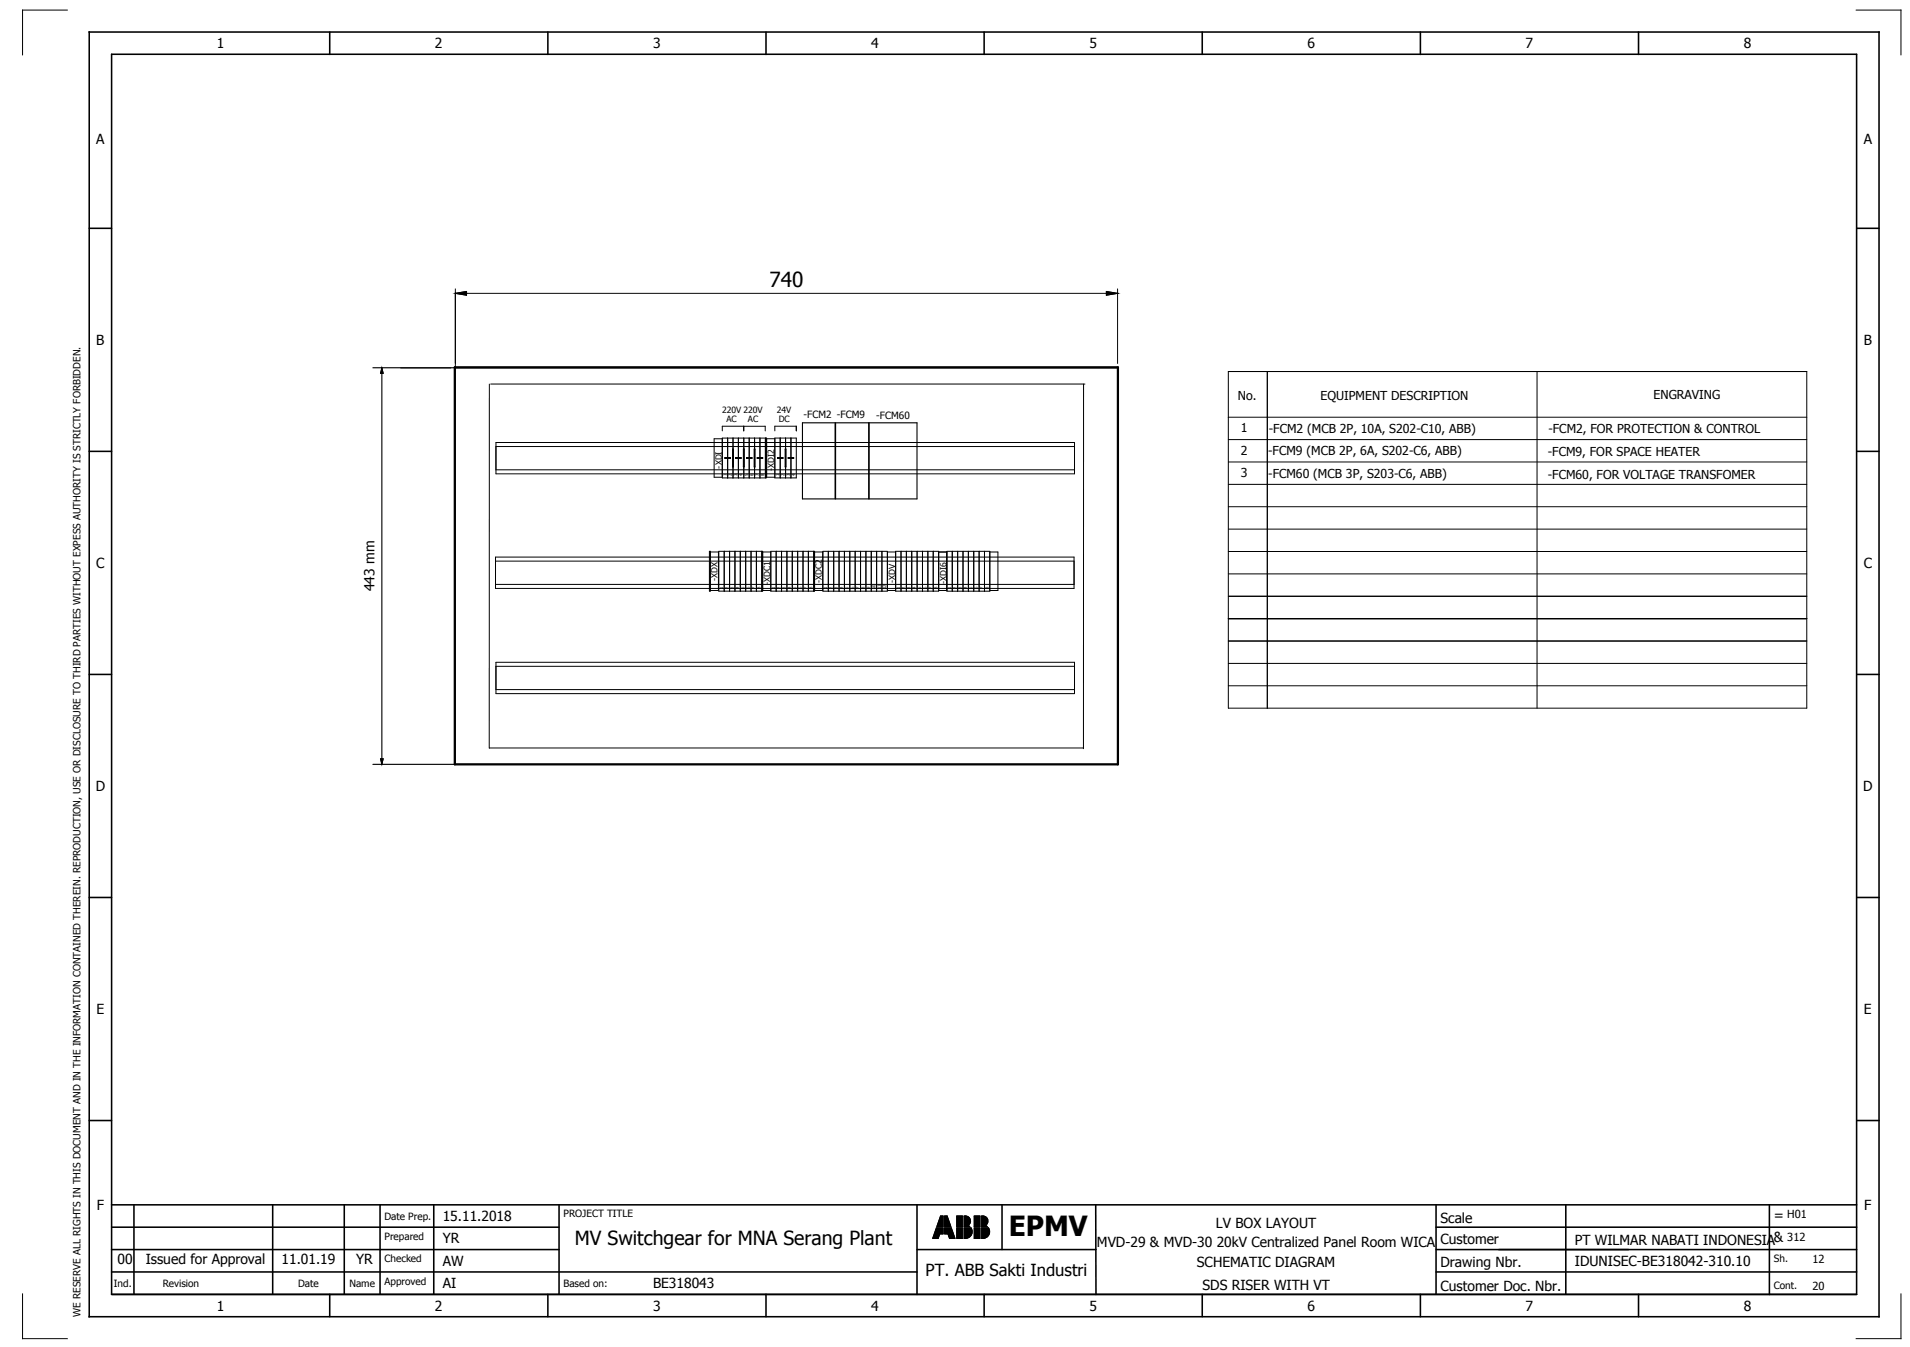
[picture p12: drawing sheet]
<svg xmlns="http://www.w3.org/2000/svg" width="427mm" height="301mm" viewBox="0 0 427 301" stroke-linecap="round" stroke-linejoin="round" font-family="sans-serif">
<g fill="none" stroke="#000" stroke-width=".35">
<path d="M19.9 7.2h400v287h-400zM24.9 12.1h390v277.1h-390zM73.7 7.2v5M122.4 7.2v5M171.2 7.2v5M219.9 7.2v5M268.7 7.2v5M317.4 7.2v5M366.2 7.2v5M19.9 51h5M414.9 51h5M19.9 100.8h5"/>
<path d="M414.9 100.8h5M19.9 150.7h5M414.9 150.7h5M19.9 200.5h5M414.9 200.5h5M19.9 250.3h5M414.9 250.3h5M24.9 279.2h100M24.9 269.2h390M24.9 274.2h100M29.9 269.2v20M60.9 269.2v20"/>
<path d="M76.9 269.2v20M84.9 269.2v20M96.9 269.2v20M124.9 269.2v20M204.9 279.2h40M204.9 269.2v20M223.9 269.2v10M244.9 269.2v20M320.9 279.2h94M320.9 269.2v20M320.9 274.2h94M349.9 269.2v20"/>
<path d="M395.4 269.2v20M24.9 289.2h390M24.9 284.2h180M73.7 289.2v5M122.4 289.2v5M171.2 289.2v5M219.9 289.2v5M268.7 289.2v5M317.4 289.2v5M320.9 284.2h94M366.2 289.2v5"/>
</g>
<g fill="none" stroke="#000" stroke-width=".22">
<path d="M15 2.3h-10v10M414.8 2.3h10v10M101.8 65.5h.1M101.8 64.5v17.5M101.8 65.5l2.5-.4v.9zM104.3 65.5h143M247.3 65.1l2.5 .4-2.5 .5zM249.8 65.5h.1M249.8 64.5v16.7M85.3 82.2l.3 1.2h-.5zM89.5 82.2h11.3M109.4 85.8l-.1 81.4"/>
<path d="M109.7 85.8h132.8M110.8 98.9h129.3v7h-129.3zM110.8 99.8h129.3M161.4 96.3v-1.1h9.6v1.1M161.4 98h-1.8v8.6h1.8M162.6 97.9v8.9M163.8 97.9v8.9M165 97.9v8.9M166.2 95.2v1.1M166.2 97.9v8.9M167.4 97.9v8.9M168.6 97.9v8.9"/>
<path d="M169.8 97.9v8.9M173.2 98h-1.9v8.6h1.9M173.2 97.9h4.8v8.9h-4.8zM173.2 96.3v-1.1h4.8v1.1M174.4 97.9v8.9M175.6 97.9v8.9M176.8 97.9v8.9M242.2 85.8l-.1 81.5M249.8 82.2h-148l-.1 88.6M249.8 82.2v3.6M249.8 82.2v88.7M274.5 93.2h129.3"/>
<path d="M274.5 83h129.3v75.2h-129.3zM274.5 98.2h129.3M283.2 83v75.2M343.5 83v75.2M110.8 105h129.3M162 102.2h1.2v.2h-1.2zM163.7 100.3h.2v4h-.2zM164.4 102.2h1.2v.2h-1.2zM166.1 100.3h.2v4h-.2zM166.8 102.2h1.2v.2h-1.2zM168.5 100.3h.2v4h-.2zM169.2 102.2h1.2v.2h-1.2z"/>
<path d="M171.1 106.7v-8.9h.2v8.9l-9.9 .1v-8.9h9.6v8.9M173.8 102.2h1.2v.2h-1.2zM175.5 100.3h.2v4h-.2zM176.2 102.2h1.2v.2h-1.2zM274.5 103.2h129.3M274.5 108.2h129.3M274.5 118.2h129.3M274.5 113.2h129.3M110.7 124.5h129.3v7h-129.3zM110.7 130.6h129.3M110.7 125.4h129.3M158.5 123.2h.2v8.9h-.2z"/>
<path d="M158.7 123.3h1.9v8.6h-1.9M160.6 123.2h9.8v8.9h-9.8zM161.8 123.2v8.9M163 123.2v8.9M164.2 123.2v8.9M165.4 123.2v8.9M166.6 123.2v8.9M167.8 123.2v8.9M169 123.2v8.9M170.2 123.2v8.9M170.4 131.9h1.9M170.4 123.3h1.9"/>
<path d="M172.3 123.2h9.7v8.9h-9.7zM173.5 123.2v8.9M174.7 123.2v8.9M175.9 123.2v8.9M177.1 123.2v8.9M178.3 123.2v8.9M179.5 123.2v8.9M180.7 123.2v8.9M181.8 123.2v8.9M182 123.3h1.9v8.6h-1.9M183.9 123.2h14.4v8.9h-14.4zM185.1 123.2v8.9"/>
<path d="M186.3 123.2v8.9M187.5 123.2v8.9M188.7 123.2v8.9M189.9 123.2v8.9M191.1 123.2v8.9M192.3 123.2v8.9M193.5 123.2v8.9M194.7 123.2v8.9M195.9 123.2v8.9M197.1 123.2v8.9M200.2 123.2h9.6v8.9h-9.6zM200.2 123.3h-1.9v8.6h1.9"/>
<path d="M201.4 123.2v8.9M202.6 123.2v8.9M203.8 123.2v8.9M205 123.2v8.9M206.2 123.2v8.9M207.4 123.2v8.9M208.6 123.2v8.9M209.7 131.9h1.9M209.7 123.3h1.9M209.8 123.3v8.6M211.6 123.3v8.6M211.6 123.2h9.6v8.9h-9.6z"/>
<path d="M212.8 123.2v8.9M214 123.2v8.9M215.2 123.2v8.9M216.4 123.2v8.9M217.6 123.2v8.9M218.8 123.2v8.9M220 123.2v8.9M221.2 123.3h1.8v8.6h-1.8M274.5 133.2h129.3M274.5 128.2h129.3M274.5 123.2h129.3M274.5 138.2h129.3"/>
<path d="M110.8 148h129.3v7h-129.3zM110.8 154.1h129.3M110.8 148.9h129.3M274.5 143.2h129.3M274.5 153.2h129.3M274.5 148.2h129.3M85.1 169.5h.5l-.3 1.3zM101.8 170.8h148M109.4 167.1h132.8M208.5 276.5v.2M208.6 276.3v.4M208.6 276.1v.6"/>
<path d="M208.7 275.9v.8M208.8 275.6v1.1M208.9 275.4v1.3M209 275.2v1.5M209 275v1.7M209.1 274.7v2M209.2 274.5v2.2M209.3 274.3l-.9 2.4h1.3l.3-1M209.3 274.3h1.5v1.4h-.8M209.3 274.3v2.4M209.4 273.8v.2M209.4 274.3v2.4"/>
<path d="M209.5 273.6v.4M209.5 274.3v2.4M209.6 273.4v.6M209.6 274.3v2.4M209.7 273.2v.8M209.7 274.3v2.4M209.7 273v1M209.7 274.3v2.2M209.8 272.7v1.3M209.8 274.3v2M209.9 272.5v1.5M209.9 274.3v1.8"/>
<path d="M210 272.3v1.7M210 274.3v1.6M210 272.1v1.9M210 274.3v1.4M210.1 271.8v2.2M210.1 274.3v1.4M210.2 271.7h.6v2.3h-1.4zM210.2 271.7v2.3M210.2 274.3v1.4M210.3 271.7v2.3M210.3 274.3v1.4M210.4 271.7v2.3"/>
<path d="M210.4 274.3v1.4M210.5 271.7v2.3M210.5 274.3v1.4M210.6 271.7v2.3M210.6 274.3v1.4M210.7 271.7v2.3M210.7 274.3v1.4M210.8 271.7v2.3M210.8 274.3v1.4M211.1 271.7h.6l.8 2.3h-1.4zM211.1 271.7v2.3M211.1 274.3v1.4"/>
<path d="M211.2 271.7v2.3M211.2 274.3v1.4M211.3 271.7v2.3M211.3 274.3v1.4M211.4 271.7v2.3M211.4 274.3v1.4M211.5 271.7v2.3M211.5 274.3v1.4M211.6 271.7v2.3M211.6 274.3v1.4M211.7 271.7v2.3M211.7 274.3v1.4"/>
<path d="M211.8 271.9v2.1M211.8 274.3v1.4M211.8 275.7h-.7v-1.4h1.5l.8 2.4M211.8 275.7l.4 1h1.2M211.8 272.1v1.9M211.9 272.3v1.7M211.9 274.3v1.6M212 272.5v1.5M212 274.3v1.8M212.1 272.8v1.2M212.1 274.3v2M212.2 273v1"/>
<path d="M212.2 274.3v2.3M212.2 273.2v.8M212.2 274.3v2.4M212.3 273.4v.6M212.3 274.3v2.4M212.4 273.7v.3M212.4 274.3v2.4M212.5 273.9v.1M212.5 274.3v2.4M212.6 274.3v2.4M212.7 274.6v2.1M212.8 274.8v1.9"/>
<path d="M212.9 275v1.7M212.9 275.2v1.5M213 275.5v1.2M213.1 275.7v1M213.2 275.9v.8M213.3 276.1v.6M213.3 276.3v.4M213.4 276.6v.1M213.8 271.7h1.3v2.3h-1.3zM213.8 274.3h1.3v2.4h-1.3zM213.9 271.7v2.3M213.9 274.3v2.4"/>
<path d="M214 271.7v2.3M214 274.3v2.4M214.1 271.7v2.3M214.1 274.3v2.4M214.2 271.7v2.3M214.2 274.3v2.4M214.3 271.7v2.3M214.3 274.3v2.4M214.4 271.7v2.3M214.4 274.3v2.4M214.5 271.7v2.3M214.5 274.3v2.4"/>
<path d="M214.6 271.7v2.3M214.6 274.3v2.4M214.7 271.7v2.3M214.7 274.3v2.4M214.8 271.7v2.3M214.8 274.3v2.4M214.9 271.7v2.3M214.9 274.3v2.4M215 271.7v2.3M215 274.3v2.4M215.4 271.7a1.16 1.16 0 0 1 1.4 .6 1.16 1.16 0 0 1-.5 1.5l.5 .2h-1.4zM215.5 271.7v2.3"/>
<path d="M215.5 274.3v2.4M215.6 271.7v2.3M215.6 274.3v2.4M215.7 271.7v2.3M215.7 274.3v2.4M215.8 271.7v2.3M215.8 274.3v2.4M215.9 271.7v2.3M215.9 274.3v2.4M216 271.7v2.3M216 274.3v2.3M216.1 271.7v2.3"/>
<path d="M216.1 274.3v2.3M216.2 271.7v2.3M216.2 274.3v2.3M216.3 271.8v2.2M216.3 274.3v2.3M216.4 271.8v2.2M216.4 274.3v2.2M216.5 271.9v1.8M216.5 273.8v.2M216.5 274.3v2.2M216.5 271.9v1.7M216.5 273.9v.1"/>
<path d="M216.6 272v1.5M216.6 273.9v.1M216.6 274.3v2.1M216.7 272.1v1.4M216.7 274h.1M216.7 274.3v2.1M216.8 272.2v1.1M216.8 274.3v2M216.8 272.4v.8M216.8 274.3v1.9M216.9 274.3v1.8M217 274.3v1.7"/>
<path d="M217 274.3a1.5 1.5 0 0 1-1.2 2.4M217 274.3h-1.6v2.4h.4M217.1 274.4v1.5M217.2 274.5v1.3M217.2 274.8v.8M217.7 271.7h1.3v2.3h-1.3zM217.7 274.3h1.3v2.4h-1.3zM217.8 271.7v2.3M217.8 274.3v2.4M217.9 271.7v2.3M217.9 274.3v2.4M218 271.7v2.3"/>
<path d="M218 274.3v2.4M218.1 271.7v2.3M218.1 274.3v2.4M218.2 271.7v2.3M218.2 274.3v2.4M218.3 271.7v2.3M218.3 274.3v2.4M218.4 271.7v2.3M218.4 274.3v2.4M218.5 271.7v2.3M218.5 274.3v2.4M218.6 271.7v2.3"/>
<path d="M218.6 274.3v2.4M218.7 271.7v2.3M218.7 274.3v2.4M218.8 271.7v2.3M218.8 274.3v2.4M218.9 271.7v2.3M218.9 274.3v2.4M219 271.7v2.3M219 274.3v2.4M219.3 274.3h1.6a1.53 1.53 0 0 1 0 1.7 1.53 1.53 0 0 1-1.6 .7zM219.3 271.7a1.16 1.16 0 0 1 1.4 .6 1.16 1.16 0 0 1-.5 1.5l.5 .2h-1.4zM219.4 271.7v2.3"/>
<path d="M219.4 274.3v2.4M219.5 271.7v2.3M219.5 274.3v2.4M219.6 271.7v2.3M219.6 274.3v2.4M219.7 271.7v2.3M219.7 274.3v2.4M219.8 271.7v2.3M219.8 274.3v2.4M219.9 271.7v2.3M219.9 274.3v2.3M220 271.7v2.3"/>
<path d="M220 274.3v2.3M220.1 271.7v2.3M220.1 274.3v2.3M220.2 271.8v2.2M220.2 274.3v2.3M220.3 271.8v2.2M220.3 274.3v2.2M220.4 271.9v1.8M220.4 273.8v.2M220.4 274.3v2.2M220.4 271.9v1.7M220.4 273.9v.1"/>
<path d="M220.5 272v1.5M220.5 273.9v.1M220.5 274.3v2.1M220.6 272.1v1.3M220.6 274h.1M220.6 274.3v2.1M220.7 272.2v1.1M220.7 274.3v2M220.8 272.4v.8M220.8 274.3v1.9M220.8 274.3v1.8M220.9 274.3v1.7"/>
<path d="M221 274.4v1.5M221.1 274.6v1.2M221.1 274.8v.7M5 289.1v10h10M424.8 289.1v10h-10"/>
</g>
<path d="M101.8 65.5l2.5-.4v.9zM247.3 65.1l2.5 .4-2.5 .5zM85.3 82.2l.3 1.2h-.5zM162 102.2h1.2v.2h-1.2zM164.4 102.2h1.2v.2h-1.2zM166.8 102.2h1.2v.2h-1.2zM169.2 102.2h1.2v.2h-1.2zM173.8 102.2h1.2v.2h-1.2zM176.2 102.2h1.2v.2h-1.2zM85.1 169.5h.5l-.3 1.3z" fill="#000" stroke="#000" stroke-width=".22"/>
<path d="M83.3 82.2h18.4M85.3 83.2v86.6M179.3 94.5h7.3v17h-7.3zM186.7 94.5h7.4v17h-7.4zM194.2 94.5h10.7v17h-10.7zM83.3 170.8h18.4" fill="none" stroke="#000" stroke-width=".25"/>
<path d="M101.6 82.1h148.2v88.7h-148.2z" fill="none" stroke="#000" stroke-width=".5"/>
<text font-size="6.2" x="225.4" y="276.2">EPMV</text>
<text font-size="4.6" x="172" y="64.2">740</text>
<text font-size="4.3" x="128.5" y="278.2">MV Switchgear for MNA Serang Plant</text>
<text font-size="3.7" x="206.9" y="285.1">PT. ABB Sakti Industri</text>
<g font-size="3.1">
<text x="48.5" y="10.8">1</text>
<text x="97.2" y="10.8">2</text>
<text x="146" y="10.8">3</text>
<text x="194.7" y="10.8">4</text>
<text x="243.5" y="10.8">5</text>
<text x="292.2" y="10.8">6</text>
<text x="341" y="10.8">7</text>
<text x="389.7" y="10.8">8</text>
<text x="21.5" y="32.2">A</text>
<text x="416.5" y="32.2">A</text>
<text x="21.5" y="77">B</text>
<text x="416.5" y="77">B</text>
<text x="21.5" y="126.9">C</text>
<text x="416.5" y="126.9">C</text>
<text x="83.7" y="132.1" transform="rotate(-90 83.7 132.1)">443 mm</text>
<text x="21.4" y="176.7">D</text>
<text x="416.4" y="176.7">D</text>
<text x="21.6" y="226.5">E</text>
<text x="416.6" y="226.5">E</text>
<text x="21.6" y="270.4">F</text>
<text x="98.9" y="272.8">15.11.2018</text>
<text x="271.7" y="274.2">LV BOX LAYOUT</text>
<text x="321.9" y="273.2">Scale</text>
<text x="396.4" y="272.5">=</text>
<text x="416.6" y="270.4">F</text>
<text x="98.9" y="277.8">YR</text>
<text x="245.2" y="278.6">MVD-29 &amp; MVD-30 20kV Centralized Panel Room WICA</text>
<text x="321.9" y="277.9">Customer</text>
<text x="351.9" y="278.1">PT WILMAR NABATI INDONESIA&amp;</text>
<text x="26.2" y="282.3">00</text>
<text x="32.6" y="282.3">Issued for Approval</text>
<text x="62.9" y="282.3">11.01.19</text>
<text x="79.6" y="282.3">YR</text>
<text x="98.9" y="282.8">AW</text>
<text x="98.9" y="287.8">AI</text>
<text x="145.9" y="287.8">BE318043</text>
<text x="267.5" y="283.2">SCHEMATIC DIAGRAM</text>
<text x="321.9" y="283.2">Drawing Nbr.</text>
<text x="352" y="282.8">IDUNISEC-BE318042-310.10</text>
<text x="48.5" y="292.8">1</text>
<text x="97.2" y="292.8">2</text>
<text x="146" y="292.8">3</text>
<text x="194.7" y="292.8">4</text>
<text x="243.5" y="292.8">5</text>
<text x="268.7" y="288.1">SDS RISER WITH VT</text>
<text x="292.2" y="292.8">6</text>
<text x="321.9" y="288.4">Customer Doc. Nbr.</text>
<text x="341" y="292.8">7</text>
<text x="389.7" y="292.8">8</text>
</g>
<g font-size="2.8">
<text x="276.7" y="89.4">No.</text>
<text x="295.1" y="89.4">EQUIPMENT DESCRIPTION</text>
<text x="369.6" y="89.2">ENGRAVING</text>
<text x="277.3" y="96.6">1</text>
<text x="277.3" y="101.6">2</text>
<text x="283.4" y="101.7">-FCM9 (MCB 2P, 6A, S202-C6, ABB)</text>
<text x="283.6" y="96.7">-FCM2 (MCB 2P, 10A, S202-C10, ABB)</text>
<text x="345.9" y="101.8">-FCM9, FOR SPACE HEATER</text>
<text x="346.1" y="96.7">-FCM2, FOR PROTECTION &amp; CONTROL</text>
<text x="277.3" y="106.6">3</text>
<text x="283.4" y="106.9">-FCM60 (MCB 3P, S203-C6, ABB)</text>
<text x="345.9" y="107">-FCM60, FOR VOLTAGE TRANSFOMER</text>
</g>
<g font-size="2.5">
<text x="399.4" y="272.2">H01</text>
<text x="399.4" y="277.2">312</text>
<text x="405.1" y="282.2">12</text>
<text x="405.1" y="288.1">20</text>
</g>
<g font-size="2.2">
<text x="179.6" y="93.3">-FCM2 -FCM9</text>
<text x="195.8" y="93.5">-FCM60</text>
<text x="85.9" y="272.5">Date Prep.</text>
<text x="125.9" y="271.9">PROJECT TITLE</text>
<text x="85.9" y="277">Prepared</text>
<text x="85.9" y="282">Checked</text>
<text x="396.4" y="281.9">Sh.</text>
<text x="25.4" y="287.5">Ind.</text>
<text x="36.4" y="287.5">Revision</text>
<text x="66.6" y="287.5">Date</text>
<text x="78.1" y="287.5">Name</text>
<text x="85.9" y="287">Approved</text>
<text x="125.9" y="287.5">Based on:</text>
<text x="396.4" y="287.9">Cont.</text>
<text x="18" y="294.2" transform="rotate(-90 18 294.2)">WE RESERVE ALL RIGHTS IN THIS DOCUMENT AND IN THE INFORMATION CONTAINED THEREIN. REPRODUCTION, USE OR DISCLOSURE TO THIRD PARTIES WITHOUT EXPESS AUTHORITY IS STRICTLY FORBIDDEN.</text>
</g>
<g font-size="1.9">
<text x="161.4" y="92.3">220V 220V</text>
<text x="162.4" y="94.2">AC</text>
<text x="167.2" y="94.2">AC</text>
<text x="173.6" y="92.3">24V</text>
<text x="174" y="94.2">DC</text>
<text x="161.3" y="104.7" transform="rotate(-90 161.3 104.7)">-XDI</text>
<text x="173" y="105.2" transform="rotate(-90 173 105.2)">-XDI2</text>
<text x="160.3" y="129.8" transform="rotate(-90 160.3 129.8)">-XDX</text>
<text x="172.1" y="130.7" transform="rotate(-90 172.1 130.7)">-XDC1</text>
<text x="183.6" y="130.3" transform="rotate(-90 183.6 130.3)">-XDC2</text>
<text x="200" y="130.2" transform="rotate(-90 200 130.2)">-XDV</text>
<text x="211.5" y="130.5" transform="rotate(-90 211.5 130.5)">-XDI6</text>
</g>
<g font-size="1">
<text x="162.4" y="106.3" transform="rotate(-90 162.4 106.3)">1</text>
<text x="163.6" y="106.3" transform="rotate(-90 163.6 106.3)">2</text>
<text x="164.8" y="106.3" transform="rotate(-90 164.8 106.3)">3</text>
<text x="166" y="106.3" transform="rotate(-90 166 106.3)">4</text>
<text x="167.2" y="106.3" transform="rotate(-90 167.2 106.3)">5</text>
<text x="168.4" y="106.3" transform="rotate(-90 168.4 106.3)">6</text>
<text x="169.6" y="106.3" transform="rotate(-90 169.6 106.3)">7</text>
<text x="170.8" y="106.3" transform="rotate(-90 170.8 106.3)">8</text>
<text x="174.1" y="106.3" transform="rotate(-90 174.1 106.3)">1</text>
<text x="175.3" y="106.3" transform="rotate(-90 175.3 106.3)">2</text>
<text x="176.5" y="106.3" transform="rotate(-90 176.5 106.3)">3</text>
<text x="177.7" y="106.3" transform="rotate(-90 177.7 106.3)">4</text>
<text x="161.6" y="131.6" transform="rotate(-90 161.6 131.6)">1</text>
<text x="162.8" y="131.6" transform="rotate(-90 162.8 131.6)">2</text>
<text x="164" y="131.6" transform="rotate(-90 164 131.6)">3</text>
<text x="165.2" y="131.6" transform="rotate(-90 165.2 131.6)">4</text>
<text x="166.4" y="131.6" transform="rotate(-90 166.4 131.6)">5</text>
<text x="167.6" y="131.6" transform="rotate(-90 167.6 131.6)">6</text>
<text x="168.8" y="131.6" transform="rotate(-90 168.8 131.6)">7</text>
<text x="170" y="131.6" transform="rotate(-90 170 131.6)">8</text>
<text x="173.2" y="131.6" transform="rotate(-90 173.2 131.6)">1</text>
<text x="174.4" y="131.6" transform="rotate(-90 174.4 131.6)">2</text>
<text x="175.6" y="131.6" transform="rotate(-90 175.6 131.6)">3</text>
<text x="176.8" y="131.6" transform="rotate(-90 176.8 131.6)">4</text>
<text x="178" y="131.6" transform="rotate(-90 178 131.6)">5</text>
<text x="179.2" y="131.6" transform="rotate(-90 179.2 131.6)">6</text>
<text x="180.4" y="131.6" transform="rotate(-90 180.4 131.6)">7</text>
<text x="181.6" y="131.6" transform="rotate(-90 181.6 131.6)">8</text>
<text x="184.9" y="131.6" transform="rotate(-90 184.9 131.6)">1</text>
<text x="186.1" y="131.6" transform="rotate(-90 186.1 131.6)">2</text>
<text x="187.3" y="131.6" transform="rotate(-90 187.3 131.6)">3</text>
<text x="188.5" y="131.6" transform="rotate(-90 188.5 131.6)">4</text>
<text x="189.7" y="131.6" transform="rotate(-90 189.7 131.6)">5</text>
<text x="190.9" y="131.6" transform="rotate(-90 190.9 131.6)">6</text>
<text x="192.1" y="131.6" transform="rotate(-90 192.1 131.6)">7</text>
<text x="193.3" y="131.6" transform="rotate(-90 193.3 131.6)">8</text>
<text x="194.5" y="131.6" transform="rotate(-90 194.5 131.6)">9</text>
<text x="195.7" y="131.6" transform="rotate(-90 195.7 131.6)">10</text>
<text x="196.8" y="131.6" transform="rotate(-90 196.8 131.6)">11</text>
<text x="198" y="131.6" transform="rotate(-90 198 131.6)">12</text>
<text x="201.1" y="131.6" transform="rotate(-90 201.1 131.6)">1</text>
<text x="202.3" y="131.6" transform="rotate(-90 202.3 131.6)">2</text>
<text x="203.5" y="131.6" transform="rotate(-90 203.5 131.6)">3</text>
<text x="204.7" y="131.6" transform="rotate(-90 204.7 131.6)">4</text>
<text x="205.9" y="131.6" transform="rotate(-90 205.9 131.6)">5</text>
<text x="207.1" y="131.6" transform="rotate(-90 207.1 131.6)">6</text>
<text x="208.3" y="131.6" transform="rotate(-90 208.3 131.6)">7</text>
<text x="209.5" y="131.6" transform="rotate(-90 209.5 131.6)">8</text>
<text x="212.6" y="131.6" transform="rotate(-90 212.6 131.6)">1</text>
<text x="213.8" y="131.6" transform="rotate(-90 213.8 131.6)">2</text>
<text x="215" y="131.6" transform="rotate(-90 215 131.6)">3</text>
<text x="216.2" y="131.6" transform="rotate(-90 216.2 131.6)">4</text>
<text x="217.4" y="131.6" transform="rotate(-90 217.4 131.6)">5</text>
<text x="218.6" y="131.6" transform="rotate(-90 218.6 131.6)">6</text>
<text x="219.8" y="131.6" transform="rotate(-90 219.8 131.6)">7</text>
<text x="221" y="131.6" transform="rotate(-90 221 131.6)">8</text>
</g>
</svg>
